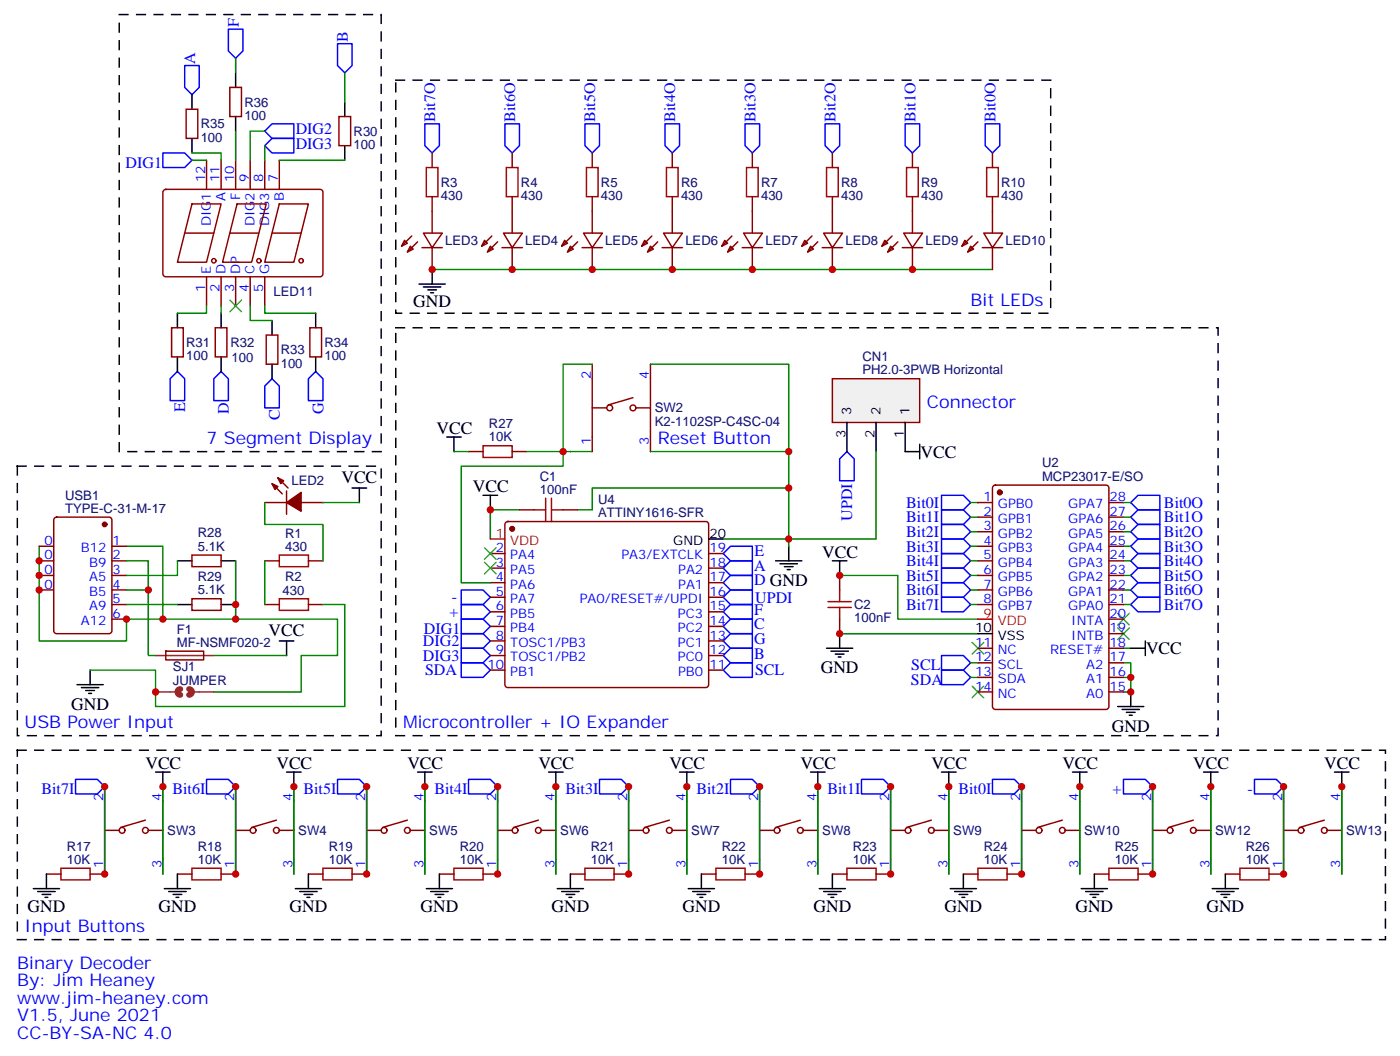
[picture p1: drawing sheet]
<svg xmlns="http://www.w3.org/2000/svg" width="339mm" height="256mm" viewBox="0 0 339 256" stroke-linecap="round" stroke-linejoin="round" font-family="sans-serif">
<path d="M95.9 19.4h158.8v56.4h-158.8zM95.9 79.4h199.3v98.8h-199.3zM4.2 112.9h88.2v65.3h-88.2z" fill="none" stroke="#000" stroke-width=".35" stroke-dasharray="2.1 2.1"/>
<g fill="none" stroke="#000" stroke-width=".35">
<path d="M57.1 17.6v3.6M46.5 22.9v3.6M46.5 33.5v3.5M57.1 28.2v3.5M83.6 24.7v3.5M83.6 35.3v3.5M43 75.8v3.6M53.6 75.8v3.6M65.9 77.6v3.5M76.5 75.8v3.6M101.6 68.8h6.3M102.6 69.5h4.3"/>
<path d="M103.7 70.2h2.1M104.4 70.9h.7M104.7 65.3v3.5M43 86.4v3.6M53.6 86.4v3.6M65.9 88.2v3.5M76.5 86.4v3.6M85.3 118.2h3.6M87.1 118.2v3.5M108.3 105.8h3.5M110 105.8v3.6M117.1 119.9h3.5"/>
<path d="M118.9 119.9v3.6M219.4 109.4h3.5M222.9 107.6v3.5M43 135.8h3.5M53.6 135.8h3.5M171.8 130.5h3.5M188 135.8h6.3M189.1 136.5h4.2M190.1 137.2h2.1M190.8 137.9h.7M191.2 132.3v3.5M201.8 135.8h3.5"/>
<path d="M203.5 135.8v3.5M43 146.4h3.5M53.6 146.4h3.5M200.3 157h6.4M201.4 157.7h4.2M202.5 158.4h2.1M203.2 159.1h.7M203.5 153.5v3.5M237 153.5h3.6M274.1 157h3.5M277.6 155.2v3.6M270.9 171.1h6.3"/>
<path d="M272 171.8h4.2M273 172.5h2.1M273.7 173.2h.7M274.1 167.6v3.5"/>
</g>
<g fill="none" stroke="#008700" stroke-width=".35">
<path d="M83.6 17.6v7.1M50.1 74.1v1.7h-7.1M53.6 74.1v1.7M60.6 74.1v3.5h5.3M64.2 74.1v1.7h12.3M104.7 65.3h135.9M127.7 109.4h15.8M191.2 118.2h-47.7v5.3h-3.5M9.5 132.3v22.9h21.2v-5.3M30.7 132.3h8.8v17.6M125.9 123.5h-7v7M175.3 130.5h15.9v1.8"/>
<path d="M203.5 139.3h14.1v10.6h19.4M235.3 139.3h1.7M235.3 135.8h1.7M235.3 132.3h1.7M235.3 128.8h1.7M235.3 125.2h1.7M235.3 121.7h1.7M272.3 139.3h1.8M272.3 135.8h1.8M272.3 132.3h1.8M203.5 153.5h33.5M235.3 146.4h1.7"/>
<path d="M235.3 142.9h1.7M272.3 157h1.8M272.3 146.4h1.8M272.3 142.9h1.8M235.3 160.5h1.7M235.3 164h1.7M272.3 160.5h1.8v7.1h-1.8M272.3 164h1.8"/>
</g>
<g fill="none" stroke="#00f" stroke-width=".35">
<path d="M44.8 15.9h3.5v5.3l-1.8 1.7-1.7-1.7zM55.4 7.1h3.5v5.2l-1.8 1.8-1.7-1.8zM81.8 10.6h3.5v5.3l-1.7 1.7-1.8-1.7zM39.5 37h5.3l1.7 1.8-1.7 1.8h-5.3zM64.2 35.3l1.7-1.8h5.3v3.5h-5.3zM64.2 31.7l1.7-1.7h5.3v3.5h-5.3zM103 30h3.5v5.3l-1.8 1.7-1.7-1.7zM122.4 30h3.5v5.3l-1.8 1.7-1.7-1.7zM141.8 30h3.5v5.3l-1.8 1.7-1.7-1.7zM161.2 30h3.5v5.3l-1.8 1.7-1.7-1.7zM180.6 30h3.5v5.3l-1.7 1.7-1.8-1.7zM200 30h3.5v5.3l-1.7 1.7-1.8-1.7z"/>
<path d="M219.4 30h3.5v5.3l-1.7 1.7-1.8-1.7zM238.8 30h3.5v5.3l-1.7 1.7-1.8-1.7zM43 90l1.8 1.7v5.3h-3.6v-5.3zM53.6 90l1.8 1.7v5.3h-3.6v-5.3zM64.2 93.5l1.7-1.8 1.8 1.8v5.3h-3.5zM76.5 90l1.8 1.7v5.3h-3.5v-5.3zM205.3 109.4l1.7 1.7v5.3h-3.5v-5.3zM228.2 119.9h5.3l1.8 1.8-1.8 1.8h-5.3zM275.8 119.9h5.3v3.6h-5.3l-1.7-1.8zM175.3 137.6l1.8-1.8h5.3v3.5h-5.3zM175.3 134.1l1.8-1.8h5.3v3.5h-5.3zM228.2 137.6h5.3l1.8 1.7-1.8 1.8h-5.3z"/>
<path d="M228.2 134.1h5.3l1.8 1.7-1.8 1.8h-5.3zM228.2 130.5h5.3l1.8 1.8-1.8 1.8h-5.3zM228.2 127h5.3l1.8 1.8-1.8 1.7h-5.3zM228.2 123.5h5.3l1.8 1.7-1.8 1.8h-5.3zM274.1 125.2l1.7-1.7h5.3v3.5h-5.3zM274.1 132.3l1.7-1.8h5.3v3.6h-5.3zM275.8 127h5.3v3.5h-5.3l-1.7-1.7zM275.8 134.1h5.3v3.5h-5.3l-1.7-1.8zM275.8 137.6h5.3v3.5h-5.3l-1.7-1.8zM111.8 149.9h5.3l1.8 1.8-1.8 1.8h-5.3zM111.8 153.5h5.3l1.8 1.7-1.8 1.8h-5.3zM111.8 157h5.3l1.8 1.8-1.8 1.7h-5.3z"/>
<path d="M111.8 146.4h5.3l1.8 1.8-1.8 1.7h-5.3zM111.8 142.9h5.3l1.8 1.7-1.8 1.8h-5.3zM175.3 148.2l1.8-1.8h5.3v3.5h-5.3zM175.3 155.2l1.8-1.7h5.3v3.5h-5.3zM175.3 151.7l1.8-1.8h5.3v3.6h-5.3zM175.3 141.1l1.8-1.8h5.3v3.6h-5.3zM175.3 144.6l1.8-1.7h5.3v3.5h-5.3zM177.1 157h5.3v3.5h-5.3l-1.8-1.7zM228.2 158.8h5.3l1.8 1.7-1.8 1.8h-5.3zM228.2 144.6h5.3l1.8 1.8-1.8 1.8h-5.3zM228.2 141.1h5.3l1.8 1.8-1.8 1.7h-5.3zM275.8 141.1h5.3v3.5h-5.3l-1.7-1.7z"/>
<path d="M275.8 144.6h5.3v3.6h-5.3l-1.7-1.8zM111.8 160.5h5.3l1.8 1.8-1.8 1.7h-5.3zM175.3 162.3l1.8-1.8h5.3v3.5h-5.3zM228.2 162.3h5.3l1.8 1.7-1.8 1.8h-5.3zM18.3 188.7h5.3l1.8 1.8-1.8 1.8h-5.3zM50.1 188.7h5.3l1.7 1.8-1.7 1.8h-5.3zM81.8 188.7h5.3l1.8 1.8-1.8 1.8h-5.3zM113.6 188.7h5.3l1.7 1.8-1.7 1.8h-5.3zM145.3 188.7h5.3l1.8 1.8-1.8 1.8h-5.3zM177.1 188.7h5.3l1.7 1.8-1.7 1.8h-5.3zM208.8 188.7h5.3l1.8 1.8-1.8 1.8h-5.3zM240.6 188.7h5.3l1.7 1.8-1.7 1.8h-5.3z"/>
<path d="M272.3 188.7h5.3l1.8 1.8-1.8 1.8h-5.3zM304.1 188.7h5.3l1.7 1.8-1.7 1.8h-5.3z"/>
</g>
<g fill="none" stroke="#3c3" stroke-width=".35">
<path d="M55.7 72.7l2.8 2.8M58.5 72.7l-2.8 2.8M117.4 132.6l2.9 2.9M117.4 136.2l2.9 2.8M120.3 132.6l-2.9 2.9M120.3 136.2l-2.9 2.8M235.6 155.6l2.8 2.8M238.4 155.6l-2.8 2.8M270.9 148.5l2.8 2.8M270.9 152l2.8 2.9M273.7 148.5l-2.8 2.8M273.7 152l-2.8 2.9"/>
<path d="M235.6 166.2l2.8 2.8M238.4 166.2l-2.8 2.8"/>
</g>
<g fill="none" stroke="#a10000" stroke-width=".35">
<path d="M103.3 40.6h2.9v7h-2.9zM122.7 40.6h2.9v7h-2.9zM142.1 40.6h2.9v7h-2.9zM161.5 40.6h2.9v7h-2.9zM180.9 40.6h2.9v7h-2.9zM200.3 40.6h2.9v7h-2.9zM219.7 40.6h2.9v7h-2.9zM239.1 40.6h2.9v7h-2.9zM117.1 108h7v2.8h-7zM67.7 134.4h7.1v2.8h-7.1zM129.4 123.5h2.9M132.3 120.7v5.6"/>
<path d="M133.7 123.5h2.8M133.7 120.7v5.6M67.7 145h7.1v2.8h-7.1zM200.7 145.7h5.6M200.7 147.1h5.6M203.5 142.9v2.8M203.5 147.1v2.8M14.8 210.3h7v2.8h-7zM46.5 210.3h7.1v2.8h-7.1zM78.3 210.3h7v2.8h-7zM110 210.3h7.1v2.8h-7.1zM141.8 210.3h7v2.8h-7z"/>
<path d="M173.5 210.3h7.1v2.8h-7.1zM205.3 210.3h7v2.8h-7zM237 210.3h7.1v2.8h-7.1zM268.8 210.3h7v2.8h-7zM300.5 210.3h7.1v2.8h-7.1z"/>
</g>
<g fill="none" stroke="#870000" stroke-width=".35">
<path d="M45.1 26.5h2.8v7h-2.8zM50.1 38.8v7.1M53.6 38.8v7.1M55.7 21.2h2.8v7h-2.8zM57.1 38.8v7.1M60.6 38.8v7.1M64.2 38.8v7.1M67.7 38.8v7.1M82.2 28.2h2.8v7.1h-2.8zM104.7 37v3.6M124.1 37v3.6M143.5 37v3.6"/>
<path d="M162.9 37v3.6M182.4 37v3.6M201.8 37v3.6M221.2 37v3.6M240.6 37v3.6M39.7 46.1l.5-.2h37.4a.71 .71 0 0 1 .7 .7v19.7a.76 .76 0 0 1-.7 .7h-37.4a.76 .76 0 0 1-.7-.7v-19.7zM44.8 56.4h7M46.5 49.4h7.1l-3.5 14.1h-7.1zM55.7 56.4h7.1M57.5 49.4h7l-3.5 14.1h-7.1zM65.9 56.4h7.1M67.7 49.4h7.1l-3.6 14.1h-7z"/>
<path d="M98 58.2l.7 .7-1.4 .7zM99.4 59.6l.8 .7-1.5 .7zM99.8 57.1l-2.5 2.5M101.2 58.6l-2.5 2.4M102.3 60h4.9M102.6 56.4h4.6l-2.5 3.6zM104.7 47.6v8.8M104.7 60v5.3M117.4 58.2l.7 .7-1.4 .7zM118.9 59.6l.7 .7-1.5 .7zM119.2 57.1l-2.5 2.5M120.6 58.6l-2.5 2.4"/>
<path d="M121.7 60h4.9M122 56.4h4.6l-2.5 3.6zM124.1 47.6v8.8M124.1 60v5.3M136.8 58.2l.7 .7-1.4 .7zM138.3 59.6l.7 .7-1.5 .7zM138.6 57.1l-2.5 2.5M140 58.6l-2.5 2.4M141.1 60h4.9M141.4 56.4h4.6l-2.5 3.6zM143.5 47.6v8.8M143.5 60v5.3"/>
<path d="M156.2 58.2l.8 .7-1.5 .7zM157.7 59.6l.7 .7-1.4 .7zM158 57.1l-2.5 2.5M159.4 58.6l-2.4 2.4M160.5 60h4.9M160.8 56.4h4.6l-2.5 3.6zM162.9 47.6v8.8M162.9 60v5.3M175.6 58.2l.8 .7-1.5 .7zM177.1 59.6l.7 .7-1.4 .7zM177.4 57.1l-2.5 2.5M178.8 58.6l-2.4 2.4"/>
<path d="M179.9 60h4.9M180.2 56.4h4.6l-2.4 3.6zM182.4 47.6v8.8M182.4 60v5.3M195.1 58.2l.7 .7-1.5 .7zM196.5 59.6l.7 .7-1.4 .7zM196.8 57.1l-2.5 2.5M198.2 58.6l-2.4 2.4M199.3 60h4.9M199.6 56.4h4.6l-2.4 3.6zM201.8 47.6v8.8M201.8 60v5.3"/>
<path d="M214.5 58.2l.7 .7-1.5 .7zM215.9 59.6l.7 .7-1.4 .7zM216.2 57.1l-2.5 2.5M217.6 58.6l-2.4 2.4M218.7 60h4.9M219 56.4h4.6l-2.4 3.6zM221.2 47.6v8.8M221.2 60v5.3M233.9 58.2l.7 .7-1.4 .7zM235.3 59.6l.7 .7-1.4 .7zM235.6 57.1l-2.4 2.5M237 58.6l-2.4 2.4"/>
<path d="M238.1 60h4.9M238.4 56.4h4.6l-2.4 3.6zM240.6 47.6v8.8M240.6 60v5.3M41.6 79.4h2.8v7h-2.8zM50.1 67v7.1M52.2 79.4h2.8v7h-2.8zM53.6 67v7.1M57.1 67v7.1M60.6 67v7.1M64.2 67v7.1M75.1 79.4h2.8v7h-2.8z"/>
<path d="M64.5 81.1h2.8v7.1h-2.8zM65.9 117.1l2.5 2.5M67.3 115.7l2.5 2.5M69.5 118.9v5.6M113.6 109.4h3.5M124.1 109.4h3.6M240.8 117.7l.5-.2h26.8a.71 .71 0 0 1 .7 .7v52.9a.76 .76 0 0 1-.7 .7h-26.8a.76 .76 0 0 1-.7-.7v-52.9zM9.5 135.8h3.5M9.5 132.3h3.5M9.5 139.3h3.5M13.3 125.4l.4-.2h12.7a.71 .71 0 0 1 .7 .7v26.9a.76 .76 0 0 1-.7 .7h-12.7a.76 .76 0 0 1-.7-.7v-26.9zM27.1 135.8h3.6"/>
<path d="M27.1 132.3h3.6M27.1 139.3h3.6M46.5 134.4h7.1v2.8h-7.1zM64.2 121.7h5.3M64.2 135.8h3.5M73 121.7h5.3M74.8 135.8h3.5M118.9 134.1h3.5M118.9 137.6h3.5M122.6 126.5l.5-.2h48a.71 .71 0 0 1 .7 .7v38.8a.76 .76 0 0 1-.7 .7h-48a.76 .76 0 0 1-.7-.7v-38.8zM125.9 123.5h3.5M136.5 123.5h3.5"/>
<path d="M171.8 134.1h3.5M171.8 137.6h3.5M203.5 139.3v3.6M237 121.7h3.6M237 135.8h3.6M237 125.2h3.6M237 128.8h3.6M237 132.3h3.6M237 139.3h3.6M268.8 121.7h3.5M268.8 135.8h3.5M268.8 125.2h3.5"/>
<path d="M268.8 128.8h3.5M268.8 132.3h3.5M268.8 139.3h3.5M9.5 142.9h3.5M27.1 142.9h3.6M27.1 146.4h3.6M27.1 149.9h3.6M46.5 145h7.1v2.8h-7.1zM64.2 146.4h3.5M74.8 146.4h3.5M118.9 141.1h3.5M118.9 144.6h3.5"/>
<path d="M118.9 148.2h3.5M118.9 151.7h3.5M118.9 155.2h3.5M118.9 158.8h3.5M171.8 141.1h3.5M171.8 144.6h3.5M171.8 148.2h3.5M171.8 151.7h3.5M171.8 155.2h3.5M171.8 158.8h3.5M203.5 149.9v3.6M237 142.9h3.6"/>
<path d="M237 146.4h3.6M237 157h3.6M268.8 142.9h3.5M268.8 146.4h3.5M268.8 157h3.5M268.8 153.5h3.5M268.8 149.9h3.5M118.9 162.3h3.5M171.8 162.3h3.5M237 160.5h3.6M237 164h3.6M237 167.6h3.6"/>
<path d="M268.8 160.5h3.5M268.8 164h3.5M268.8 167.6h3.5M11.3 211.7h3.5M21.8 211.7h3.6M43 211.7h3.5M53.6 211.7h3.5M74.8 211.7h3.5M85.3 211.7h3.6M106.5 211.7h3.5M117.1 211.7h3.5M138.3 211.7h3.5"/>
<path d="M148.8 211.7h3.6M170 211.7h3.5M180.6 211.7h3.5M201.8 211.7h3.5M212.3 211.7h3.6M233.5 211.7h3.5M244.1 211.7h3.5M265.3 211.7h3.5M275.8 211.7h3.6M297 211.7h3.5M307.6 211.7h3.5"/>
<circle cx="51.8" cy="63.1" r=".53"/>
<circle cx="62.8" cy="63.1" r=".53"/>
<circle cx="73" cy="63.1" r=".53"/>
</g>
<g fill="#870000" stroke="#870000" stroke-width=".35">
<path d="M65.9 117.1l1.4 .7-.7 .7z"/>
<path d="M67.3 115.7l1.5 .7-.7 .7z"/>
<path d="M69.5 121.7l3.5-2.5v4.6z"/>
<circle cx="242.3" cy="119.2" r=".53"/>
<circle cx="25.4" cy="127" r=".53"/>
<circle cx="124.1" cy="128.1" r=".53"/>
</g>
<path d="M118.9 130.5h3.5M237 149.9h3.6" fill="none" stroke="#f00" stroke-width=".35"/>
<path d="M201.8 91.7h21.1v10.6h-21.1z" fill="#f0f0f0" stroke="#870000" stroke-width=".35"/>
<g fill="none" stroke="#000" stroke-width=".35">
<path d="M205.3 102.3v7.1M212.3 102.3v7.1M219.4 102.3v7.1M67.7 155.2h3.5M69.5 155.2v3.6M18.7 165.8h6.3M19.7 166.5h4.3M20.8 167.2h2.1M21.5 167.9h.7M21.8 162.3v3.5M37.7 187h3.5M39.5 187v3.5"/>
<path d="M69.5 187h3.5M71.2 187v3.5M101.2 187h3.5M103 187v3.5M133 187h3.5M134.7 187v3.5M164.7 187h3.5M166.5 187v3.5M196.5 187h3.5M198.2 187v3.5M228.2 187h3.5M230 187v3.5"/>
<path d="M260 187h3.5M261.7 187v3.5M291.7 187h3.5M293.5 187v3.5M323.5 187h3.5M325.2 187v3.5M8.1 215.2h6.3M9.1 215.9h4.3M10.2 216.6h2.1M10.9 217.3h.7M11.3 211.7v3.5M39.8 215.2h6.4"/>
<path d="M40.9 215.9h4.2M41.9 216.6h2.2M42.7 217.3h.7M43 211.7v3.5M71.6 215.2h6.3M72.6 215.9h4.3M73.7 216.6h2.1M74.4 217.3h.7M74.8 211.7v3.5M103.3 215.2h6.4M104.4 215.9h4.2M105.4 216.6h2.2"/>
<path d="M106.2 217.3h.7M106.5 211.7v3.5M135.1 215.2h6.3M136.1 215.9h4.3M137.2 216.6h2.1M137.9 217.3h.7M138.3 211.7v3.5M166.8 215.2h6.4M167.9 215.9h4.2M168.9 216.6h2.2M169.7 217.3h.7M170 211.7v3.5"/>
<path d="M198.6 215.2h6.3M199.6 215.9h4.3M200.7 216.6h2.1M201.4 217.3h.7M201.8 211.7v3.5M230.3 215.2h6.4M231.4 215.9h4.2M232.4 216.6h2.2M233.2 217.3h.7M233.5 211.7v3.5M262.1 215.2h6.3M263.1 215.9h4.3"/>
<path d="M264.2 216.6h2.1M264.9 217.3h.7M265.3 211.7v3.5M293.8 215.2h6.4M294.9 215.9h4.2M295.9 216.6h2.2M296.7 217.3h.7M297 211.7v3.5"/>
</g>
<g fill="none" stroke="#870000" stroke-width=".35">
<path d="M143.5 88.2v21.2M143.5 98.8h3.6M153.4 96.3l-6 1.8M154.1 98.8h3.6M157.7 88.2v21.2M40.2 157.7h9.1l.1 2.1h-9.2zM25.4 190.5v21.2M35.2 198.6l-6 1.8M39.5 190.5v21.2M57.1 190.5v21.2M67 198.6l-6 1.8M71.2 190.5v21.2"/>
<path d="M88.9 190.5v21.2M98.7 198.6l-6 1.8M103 190.5v21.2M120.6 190.5v21.2M130.5 198.6l-6 1.8M134.7 190.5v21.2M152.4 190.5v21.2M162.2 198.6l-6 1.8M166.5 190.5v21.2M184.1 190.5v21.2M194 198.6l-6 1.8M198.2 190.5v21.2"/>
<path d="M215.9 190.5v21.2M225.7 198.6l-6 1.8M230 190.5v21.2M247.6 190.5v21.2M257.5 198.6l-6 1.8M261.7 190.5v21.2M279.4 190.5v21.2M289.2 198.6l-6 1.8M293.5 190.5v21.2M311.1 190.5v21.2M321 198.6l-6 1.8M325.2 190.5v21.2"/>
<path d="M25.4 201.1h3.5M35.9 201.1h3.6M57.1 201.1h3.5M67.7 201.1h3.5M88.9 201.1h3.5M99.4 201.1h3.6M120.6 201.1h3.5M131.2 201.1h3.5M152.4 201.1h3.5M162.9 201.1h3.6M184.1 201.1h3.5M194.7 201.1h3.5"/>
<path d="M215.9 201.1h3.5M226.4 201.1h3.6M247.6 201.1h3.5M258.2 201.1h3.5M279.4 201.1h3.5M289.9 201.1h3.6M311.1 201.1h3.5M321.7 201.1h3.5"/>
<circle cx="147.8" cy="98.8" r=".71"/>
<circle cx="153.4" cy="98.8" r=".71"/>
<circle cx="29.6" cy="201.1" r=".71"/>
<circle cx="35.2" cy="201.1" r=".71"/>
<circle cx="61.3" cy="201.1" r=".71"/>
<circle cx="67" cy="201.1" r=".71"/>
<circle cx="93.1" cy="201.1" r=".71"/>
<circle cx="98.7" cy="201.1" r=".71"/>
<circle cx="124.8" cy="201.1" r=".71"/>
<circle cx="130.5" cy="201.1" r=".71"/>
<circle cx="156.6" cy="201.1" r=".71"/>
<circle cx="162.2" cy="201.1" r=".71"/>
<circle cx="188.3" cy="201.1" r=".71"/>
<circle cx="194" cy="201.1" r=".71"/>
<circle cx="220.1" cy="201.1" r=".71"/>
<circle cx="225.7" cy="201.1" r=".71"/>
<circle cx="251.8" cy="201.1" r=".71"/>
<circle cx="257.5" cy="201.1" r=".71"/>
<circle cx="283.6" cy="201.1" r=".71"/>
<circle cx="289.2" cy="201.1" r=".71"/>
<circle cx="315.3" cy="201.1" r=".71"/>
<circle cx="321" cy="201.1" r=".71"/>
</g>
<g fill="none" stroke="#008700" stroke-width=".35">
<path d="M57.1 14.1v3.5M46.5 37h7.1v1.8M46.5 38.8h3.6M57.1 31.7v7.1M64.2 31.7h-3.6v7.1M64.2 35.3v3.5M67.7 38.8h15.9M143.5 88.2h-7v24.7h-24.7v28.2h7.1M157.7 88.2h33.5v21.2M110 109.4h3.6M157.7 109.4h33.5v21.1h21.1v-21.1M30.7 135.8h5.2v23h1.8"/>
<path d="M43 135.8v3.5h-12.3M57.1 135.8v14.1M64.2 121.7v5.3h14.1v8.8M64.2 135.8v10.6M78.3 121.7h8.8M272.3 128.8h1.8M272.3 121.7h1.8M272.3 125.2h1.8M30.7 149.9h51.1v8.9h-8.8v8.8h-21.2M30.7 142.9h5.2M30.7 146.4h12.3M51.8 158.8h17.7"/>
<path d="M78.3 146.4h5.3v24.7h-45.9v-8.8h-15.9M25.4 190.5v21.2M39.5 190.5v21.2M57.1 190.5v21.2M71.2 190.5v21.2M88.9 190.5v21.2M103 190.5v21.2M120.6 190.5v21.2M134.7 190.5v21.2M152.4 190.5v21.2M166.5 190.5v21.2M184.1 190.5v21.2"/>
<path d="M198.2 190.5v21.2M215.9 190.5v21.2M230 190.5v21.2M247.6 190.5v21.2M261.7 190.5v21.2M279.4 190.5v21.2M293.5 190.5v21.2M311.1 190.5v21.2M325.2 190.5v21.2"/>
</g>
<path d="M37.7 158.8h14.1M37.7 167.6h5M46.9 167.6h4.9" fill="none" stroke="#8c2424" stroke-width=".35"/>
<path d="M43.7 166.9a.71 .71 0 0 0-.7 .7 .71 .71 0 0 0 .7 .7M45.8 166.9a.71 .71 0 0 1 .7 .7 .71 .71 0 0 1-.7 .7" fill="none" stroke="#8c2424" stroke-width="1.4"/>
<path d="M28.9 3.5h63.5v105.9h-63.5zM4.2 181.7h331.6v45.8h-331.6z" fill="none" stroke="#000" stroke-width=".35" stroke-dasharray="2.1 2.1"/>
<g fill="#c00">
<circle cx="203.5" cy="139.3" r=".88"/>
<circle cx="203.5" cy="153.5" r=".88"/>
<circle cx="118.9" cy="123.5" r=".88"/>
<circle cx="104.7" cy="65.3" r=".88"/>
<circle cx="124.1" cy="65.3" r=".88"/>
<circle cx="143.5" cy="65.3" r=".88"/>
<circle cx="162.9" cy="65.3" r=".88"/>
<circle cx="182.4" cy="65.3" r=".88"/>
<circle cx="201.8" cy="65.3" r=".88"/>
<circle cx="221.2" cy="65.3" r=".88"/>
<circle cx="274.1" cy="167.6" r=".88"/>
<circle cx="274.1" cy="164" r=".88"/>
<circle cx="9.5" cy="139.3" r=".88"/>
<circle cx="9.5" cy="135.8" r=".88"/>
<circle cx="191.2" cy="130.5" r=".88"/>
<circle cx="191.2" cy="118.2" r=".88"/>
<circle cx="136.5" cy="109.4" r=".88"/>
<circle cx="191.2" cy="109.4" r=".88"/>
<circle cx="30.7" cy="149.9" r=".88"/>
<circle cx="9.5" cy="142.9" r=".88"/>
<circle cx="39.5" cy="149.9" r=".88"/>
<circle cx="57.1" cy="149.9" r=".88"/>
<circle cx="57.1" cy="146.4" r=".88"/>
<circle cx="35.9" cy="142.9" r=".88"/>
<circle cx="37.7" cy="167.6" r=".88"/>
<circle cx="25.4" cy="211.7" r=".88"/>
<circle cx="25.4" cy="190.5" r=".88"/>
<circle cx="57.1" cy="190.5" r=".88"/>
<circle cx="57.1" cy="211.7" r=".88"/>
<circle cx="88.9" cy="190.5" r=".88"/>
<circle cx="88.9" cy="211.7" r=".88"/>
<circle cx="120.6" cy="190.5" r=".88"/>
<circle cx="120.6" cy="211.7" r=".88"/>
<circle cx="152.4" cy="190.5" r=".88"/>
<circle cx="152.4" cy="211.7" r=".88"/>
<circle cx="184.1" cy="190.5" r=".88"/>
<circle cx="184.1" cy="211.7" r=".88"/>
<circle cx="215.9" cy="190.5" r=".88"/>
<circle cx="215.9" cy="211.7" r=".88"/>
<circle cx="279.4" cy="190.5" r=".88"/>
<circle cx="279.4" cy="211.7" r=".88"/>
<circle cx="247.6" cy="190.5" r=".88"/>
<circle cx="247.6" cy="211.7" r=".88"/>
<circle cx="311.1" cy="190.5" r=".88"/>
<circle cx="311.1" cy="211.7" r=".88"/>
<circle cx="39.5" cy="190.5" r=".88"/>
<circle cx="71.2" cy="190.5" r=".88"/>
<circle cx="103" cy="190.5" r=".88"/>
<circle cx="134.7" cy="190.5" r=".88"/>
<circle cx="166.5" cy="190.5" r=".88"/>
<circle cx="198.2" cy="190.5" r=".88"/>
<circle cx="230" cy="190.5" r=".88"/>
<circle cx="261.7" cy="190.5" r=".88"/>
<circle cx="293.5" cy="190.5" r=".88"/>
<circle cx="325.2" cy="190.5" r=".88"/>
</g>
<g font-size="4.2">
<text x="100.2" y="74.4">GND</text>
<text x="105.8" y="105.1">VCC</text>
<text x="223.1" y="110.8">VCC</text>
<text x="82.7" y="117.1">VCC</text>
<text x="114.6" y="119.2">VCC</text>
<text x="199.3" y="135.1">VCC</text>
<text x="65.1" y="154.1">VCC</text>
<text x="277.8" y="158.4">VCC</text>
<text x="198.9" y="163.1">GND</text>
<text x="17.3" y="171.9">GND</text>
<text x="269.5" y="177.2">GND</text>
<text x="35.2" y="186.3">VCC</text>
<text x="67" y="186.3">VCC</text>
<text x="98.7" y="186.3">VCC</text>
<text x="130.5" y="186.3">VCC</text>
<text x="162.2" y="186.3">VCC</text>
<text x="194" y="186.3">VCC</text>
<text x="225.7" y="186.3">VCC</text>
<text x="257.5" y="186.3">VCC</text>
<text x="289.2" y="186.3">VCC</text>
<text x="321" y="186.3">VCC</text>
<text x="6.7" y="220.8">GND</text>
<text x="38.4" y="220.8">GND</text>
<text x="70.2" y="220.8">GND</text>
<text x="101.9" y="220.8">GND</text>
<text x="133.7" y="220.8">GND</text>
<text x="165.4" y="220.8">GND</text>
<text x="197.2" y="220.8">GND</text>
<text x="228.9" y="220.8">GND</text>
<text x="260.7" y="220.8">GND</text>
<text x="292.4" y="220.8">GND</text>
</g>
<g font-size="4.2" fill="#00f">
<text x="235.3" y="74.1">Bit LEDs</text>
<text x="224.7" y="98.8">Connector</text>
<text x="50.1" y="107.6">7 Segment Display</text>
<text x="159.4" y="107.6">Reset Button</text>
<text x="6" y="176.4">USB Power Input</text>
<text x="97.7" y="176.4">Microcontroller + IO Expander</text>
<text x="6" y="225.8">Input Buttons</text>
<text x="4.2" y="234.6">Binary Decoder</text>
<text x="4.2" y="238.8">By: Jim Heaney</text>
<text x="4.2" y="243.1">www.jim-heaney.com</text>
<text x="4.2" y="247.3">V1.5, June 2021</text>
<text x="4.2" y="251.5">CC-BY-SA-NC 4.0</text>
</g>
<g font-size="3.9" fill="#00f">
<text x="57.9" y="6.6" transform="rotate(-90 57.9 6.6)">F</text>
<text x="84.3" y="10.1" transform="rotate(-90 84.3 10.1)">B</text>
<text x="47.3" y="15.4" transform="rotate(-90 47.3 15.4)">A</text>
<text x="105.5" y="29.5" transform="rotate(-90 105.5 29.5)">Bit7O</text>
<text x="124.9" y="29.5" transform="rotate(-90 124.9 29.5)">Bit6O</text>
<text x="144.3" y="29.5" transform="rotate(-90 144.3 29.5)">Bit5O</text>
<text x="163.7" y="29.5" transform="rotate(-90 163.7 29.5)">Bit4O</text>
<text x="183.1" y="29.5" transform="rotate(-90 183.1 29.5)">Bit3O</text>
<text x="202.5" y="29.5" transform="rotate(-90 202.5 29.5)">Bit2O</text>
<text x="221.9" y="29.5" transform="rotate(-90 221.9 29.5)">Bit1O</text>
<text x="241.3" y="29.5" transform="rotate(-90 241.3 29.5)">Bit0O</text>
<text x="71.7" y="32.5">DIG2</text>
<text x="30.5" y="40.6">DIG1</text>
<text x="71.7" y="36">DIG3</text>
<text x="44.9" y="99.8" transform="rotate(-90 44.9 99.8)">E</text>
<text x="55.5" y="100.2" transform="rotate(-90 55.5 100.2)">D</text>
<text x="67.8" y="101.7" transform="rotate(-90 67.8 101.7)">C</text>
<text x="78.4" y="100.2" transform="rotate(-90 78.4 100.2)">G</text>
<text x="219.7" y="123">Bit0I</text>
<text x="282.1" y="123">Bit0O</text>
<text x="206.6" y="126.1" transform="rotate(-90 206.6 126.1)">UPDI</text>
<text x="219.7" y="130">Bit2I</text>
<text x="219.7" y="126.5">Bit1I</text>
<text x="282.1" y="126.5">Bit1O</text>
<text x="282.1" y="130">Bit2O</text>
<text x="182.9" y="134.7">E</text>
<text x="219.7" y="137.1">Bit4I</text>
<text x="219.7" y="133.6">Bit3I</text>
<text x="282.1" y="133.6">Bit3O</text>
<text x="282.1" y="137.1">Bit4O</text>
<text x="182.8" y="138.3">A</text>
<text x="182.8" y="141.8">D GND</text>
<text x="219.7" y="140.6">Bit5I</text>
<text x="282.1" y="140.6">Bit5O</text>
<text x="109" y="149.4">+</text>
<text x="109.5" y="145.8">-</text>
<text x="182.8" y="148.9">F</text>
<text x="183.1" y="145.9">UPDI</text>
<text x="219.7" y="147.7">Bit7I</text>
<text x="219.7" y="144.1">Bit6I</text>
<text x="282.1" y="144.1">Bit6O</text>
<text x="282.1" y="147.7">Bit7O</text>
<text x="102.8" y="153.5">DIG1</text>
<text x="182.8" y="152.3">C</text>
<text x="182.8" y="156">G</text>
<text x="102.5" y="156.5">DIG2</text>
<text x="102.5" y="160">DIG3</text>
<text x="182.8" y="159.5">B</text>
<text x="103" y="163.6">SDA</text>
<text x="183" y="163.6">SCL</text>
<text x="220.8" y="165.9">SDA</text>
<text x="220.9" y="162.3">SCL</text>
<text x="10.1" y="192.4">Bit7I</text>
<text x="41.8" y="192.4">Bit6I</text>
<text x="73.6" y="192.4">Bit5I</text>
<text x="105.3" y="192.4">Bit4I</text>
<text x="137.1" y="192.4">Bit3I</text>
<text x="168.8" y="192.4">Bit2I</text>
<text x="200.6" y="192.4">Bit1I</text>
<text x="232.3" y="192.4">Bit0I</text>
<text x="269.6" y="192.4">+</text>
<text x="302.4" y="192.4">-</text>
</g>
<g font-size="3.2" fill="#000080">
<text x="59.2" y="29">100</text>
<text x="59.2" y="25.8">R36</text>
<text x="48.6" y="34.3">100</text>
<text x="48.7" y="31.1">R35</text>
<text x="85.7" y="32.9">R30</text>
<text x="85.7" y="36.1">100</text>
<text x="106.9" y="45.2">R3</text>
<text x="126.3" y="45.2">R4</text>
<text x="145.7" y="45.2">R5</text>
<text x="165.1" y="45.2">R6</text>
<text x="184.5" y="45.2">R7</text>
<text x="203.9" y="45.2">R8</text>
<text x="223.3" y="45.2">R9</text>
<text x="242.7" y="45.2">R10</text>
<text x="106.9" y="48.4">430</text>
<text x="126.3" y="48.4">430</text>
<text x="145.7" y="48.4">430</text>
<text x="165.1" y="48.4">430</text>
<text x="184.5" y="48.4">430</text>
<text x="203.9" y="48.4">430</text>
<text x="223.3" y="48.4">430</text>
<text x="242.7" y="48.4">430</text>
<text x="107.9" y="59.3">LED3</text>
<text x="127.3" y="59.3">LED4</text>
<text x="146.7" y="59.3">LED5</text>
<text x="166.1" y="59.3">LED6</text>
<text x="185.5" y="59.3">LED7</text>
<text x="204.9" y="59.3">LED8</text>
<text x="224.3" y="59.3">LED9</text>
<text x="243.7" y="59.3">LED10</text>
<text x="66.3" y="71.7">LED11</text>
<text x="45.1" y="87.2">100</text>
<text x="45.1" y="84">R31</text>
<text x="55.9" y="84">R32</text>
<text x="56.1" y="87.6">100</text>
<text x="68.1" y="89">100</text>
<text x="68.1" y="85.8">R33</text>
<text x="78.6" y="87.2">100</text>
<text x="78.6" y="84">R34</text>
<text x="209" y="87.5">CN1</text>
<text x="209" y="90.7">PH2.0-3PWB Horizontal</text>
<text x="158.7" y="99.9">SW2</text>
<text x="118.5" y="106.9">10K</text>
<text x="118.5" y="103.7">R27</text>
<text x="158.7" y="103.1">K2-1102SP-C4SC-04</text>
<text x="252.6" y="113.2">U2</text>
<text x="70.6" y="117.5">LED2</text>
<text x="130.9" y="119.6">100nF</text>
<text x="130.9" y="116.4">C1</text>
<text x="252.6" y="116.4">MCP23017-E/SO</text>
<text x="15.8" y="124.2">TYPE-C-31-M-17</text>
<text x="15.8" y="121">USB1</text>
<text x="145" y="125.2">ATTINY1616-SFR</text>
<text x="145" y="122.1">U4</text>
<text x="48" y="130.2">R28</text>
<text x="69.1" y="130.2">R1</text>
<text x="48" y="133.4">5.1K</text>
<text x="69.1" y="133.4">430</text>
<text x="48" y="143.9">5.1K</text>
<text x="48" y="140.7">R29</text>
<text x="69.1" y="140.7">R2</text>
<text x="68.5" y="144">430</text>
<text x="207" y="147.5">C2</text>
<text x="42.8" y="153.4">F1</text>
<text x="207" y="150.7">100nF</text>
<text x="42.8" y="156.6">MF-NSMF020-2</text>
<text x="41.9" y="165.8">JUMPER</text>
<text x="41.9" y="162.6">SJ1</text>
<text x="40.6" y="202.2">SW3</text>
<text x="72.3" y="202.2">SW4</text>
<text x="104.1" y="202.2">SW5</text>
<text x="135.8" y="202.2">SW6</text>
<text x="167.6" y="202.2">SW7</text>
<text x="199.3" y="202.2">SW8</text>
<text x="231.1" y="202.2">SW9</text>
<text x="262.8" y="202.2">SW10</text>
<text x="294.6" y="202.2">SW12</text>
<text x="326.3" y="202.2">SW13</text>
<text x="16.2" y="209.2">10K</text>
<text x="16.2" y="206">R17</text>
<text x="48" y="209.2">10K</text>
<text x="48" y="206">R18</text>
<text x="79.7" y="209.2">10K</text>
<text x="79.7" y="206">R19</text>
<text x="111.5" y="209.2">10K</text>
<text x="111.5" y="206">R20</text>
<text x="143.2" y="209.2">10K</text>
<text x="143.2" y="206">R21</text>
<text x="175" y="209.2">10K</text>
<text x="175" y="206">R22</text>
<text x="206.7" y="209.2">10K</text>
<text x="206.7" y="206">R23</text>
<text x="238.5" y="209.2">10K</text>
<text x="238.5" y="206">R24</text>
<text x="270.2" y="209.2">10K</text>
<text x="270.2" y="206">R25</text>
<text x="302" y="209.2">10K</text>
<text x="302" y="206">R26</text>
</g>
<g font-size="3.2" fill="#00f">
<text x="49.7" y="44.1" transform="rotate(-90 49.7 44.1)">12</text>
<text x="53.2" y="44.1" transform="rotate(-90 53.2 44.1)">11</text>
<text x="56.8" y="44.1" transform="rotate(-90 56.8 44.1)">10</text>
<text x="60.3" y="44.1" transform="rotate(-90 60.3 44.1)">9</text>
<text x="63.8" y="44.1" transform="rotate(-90 63.8 44.1)">8</text>
<text x="67.3" y="44.1" transform="rotate(-90 67.3 44.1)">7</text>
<text x="54.6" y="48.7" transform="rotate(-90 54.6 48.7)">A</text>
<text x="58.2" y="48.4" transform="rotate(-90 58.2 48.4)">F</text>
<text x="68.8" y="48.7" transform="rotate(-90 68.8 48.7)">B</text>
<text x="51.1" y="54.8" transform="rotate(-90 51.1 54.8)">DIG1</text>
<text x="61.7" y="54.8" transform="rotate(-90 61.7 54.8)">DIG2</text>
<text x="65.2" y="54.8" transform="rotate(-90 65.2 54.8)">DIG3</text>
<text x="49.7" y="70.8" transform="rotate(-90 49.7 70.8)">1</text>
<text x="51.1" y="66.3" transform="rotate(-90 51.1 66.3)">E</text>
<text x="53.2" y="70.8" transform="rotate(-90 53.2 70.8)">2</text>
<text x="54.6" y="66.3" transform="rotate(-90 54.6 66.3)">D</text>
<text x="56.8" y="70.8" transform="rotate(-90 56.8 70.8)">3</text>
<text x="58.2" y="66.3" transform="rotate(-90 58.2 66.3)">DP</text>
<text x="60.3" y="70.8" transform="rotate(-90 60.3 70.8)">4</text>
<text x="61.7" y="66.3" transform="rotate(-90 61.7 66.3)">C</text>
<text x="63.8" y="70.8" transform="rotate(-90 63.8 70.8)">5</text>
<text x="65.2" y="66.3" transform="rotate(-90 65.2 66.3)">G</text>
<text x="143.2" y="91.7" transform="rotate(-90 143.2 91.7)">2</text>
<text x="157.3" y="91.7" transform="rotate(-90 157.3 91.7)">4</text>
<text x="143.2" y="107.8" transform="rotate(-90 143.2 107.8)">1</text>
<text x="157.3" y="107.8" transform="rotate(-90 157.3 107.8)">3</text>
<text x="238.4" y="121.4">1</text>
<text x="238.4" y="124.9">2</text>
<text x="241.9" y="123.1">GPB0</text>
<text x="258.9" y="123.1">GPA7</text>
<text x="269" y="124.9">27</text>
<text x="269" y="121.4">28</text>
<text x="10.8" y="131.9">0</text>
<text x="27.3" y="131.9">1</text>
<text x="238.4" y="128.4">3</text>
<text x="238.4" y="131.9">4</text>
<text x="241.9" y="126.6">GPB1</text>
<text x="241.9" y="130.2">GPB2</text>
<text x="258.9" y="130.2">GPA5</text>
<text x="258.9" y="126.6">GPA6</text>
<text x="269" y="131.9">25</text>
<text x="269" y="128.4">26</text>
<text x="10.8" y="135.5">0</text>
<text x="19.6" y="133.7">B12</text>
<text x="21.6" y="137.2">B9</text>
<text x="27.3" y="135.5">2</text>
<text x="120.2" y="133.7">2</text>
<text x="120.2" y="137.2">3</text>
<text x="123.7" y="135.5">PA4</text>
<text x="150.6" y="135.5">PA3/EXTCLK</text>
<text x="171.9" y="137.2">18</text>
<text x="171.9" y="133.7">19</text>
<text x="238.4" y="135.5">5</text>
<text x="241.9" y="133.7">GPB3</text>
<text x="241.9" y="137.2">GPB4</text>
<text x="258.9" y="137.2">GPA3</text>
<text x="258.9" y="133.7">GPA4</text>
<text x="269" y="135.5">24</text>
<text x="10.8" y="139">0</text>
<text x="10.8" y="142.5">0</text>
<text x="21.6" y="140.8">A5</text>
<text x="27.3" y="139">3</text>
<text x="27.3" y="142.5">4</text>
<text x="120.2" y="140.8">4</text>
<text x="123.7" y="139">PA5</text>
<text x="123.7" y="142.5">PA6</text>
<text x="164.4" y="142.5">PA1</text>
<text x="164.4" y="139">PA2</text>
<text x="171.9" y="140.8">17</text>
<text x="238.4" y="139">6</text>
<text x="238.4" y="142.5">7</text>
<text x="241.9" y="140.8">GPB5</text>
<text x="258.9" y="140.8">GPA2</text>
<text x="269" y="142.5">22</text>
<text x="269" y="139">23</text>
<text x="21.6" y="144.3">B5</text>
<text x="21.6" y="147.8">A9</text>
<text x="27.3" y="146.1">5</text>
<text x="27.3" y="149.6">6</text>
<text x="120.2" y="144.3">5</text>
<text x="120.2" y="147.8">6</text>
<text x="123.7" y="146.1">PA7</text>
<text x="123.7" y="149.6">PB5</text>
<text x="140.5" y="146.1">PA0/RESET#/UPDI</text>
<text x="164.3" y="149.6">PC3</text>
<text x="171.9" y="147.8">15</text>
<text x="171.9" y="144.3">16</text>
<text x="238.4" y="146.1">8</text>
<text x="241.9" y="144.3">GPB6</text>
<text x="241.9" y="147.8">GPB7</text>
<text x="258.9" y="147.8">GPA0</text>
<text x="258.9" y="144.3">GPA1</text>
<text x="269" y="149.6">20</text>
<text x="269" y="146.1">21</text>
<text x="19.6" y="151.3">A12</text>
<text x="120.2" y="151.3">7</text>
<text x="120.2" y="154.9">8</text>
<text x="123.7" y="153.1">PB4</text>
<text x="164.3" y="153.1">PC2</text>
<text x="171.9" y="154.9">13</text>
<text x="171.9" y="151.3">14</text>
<text x="259.6" y="154.9">INTB</text>
<text x="259.6" y="151.3">INTA</text>
<text x="269" y="153.1">19</text>
<text x="118.2" y="161.9">10</text>
<text x="120.2" y="158.4">9</text>
<text x="123.7" y="156.6">TOSC1/PB3</text>
<text x="123.7" y="160.2">TOSC1/PB2</text>
<text x="164.3" y="160.2">PC0</text>
<text x="164.3" y="156.6">PC1</text>
<text x="171.9" y="161.9">11</text>
<text x="171.9" y="158.4">12</text>
<text x="236.4" y="156.6">11</text>
<text x="236.4" y="160.2">12</text>
<text x="241.9" y="158.4">NC</text>
<text x="241.9" y="161.9">SCL</text>
<text x="254.5" y="158.4">RESET#</text>
<text x="263.3" y="161.9">A2</text>
<text x="269" y="160.2">17</text>
<text x="269" y="156.6">18</text>
<text x="123.7" y="163.7">PB1</text>
<text x="164.4" y="163.7">PB0</text>
<text x="236.4" y="163.7">13</text>
<text x="236.4" y="167.2">14</text>
<text x="241.9" y="165.5">SDA</text>
<text x="263.3" y="165.5">A1</text>
<text x="269" y="167.2">15</text>
<text x="269" y="163.7">16</text>
<text x="241.9" y="169">NC</text>
<text x="263.3" y="169">A0</text>
<text x="25" y="194" transform="rotate(-90 25 194)">2</text>
<text x="39.1" y="194" transform="rotate(-90 39.1 194)">4</text>
<text x="56.8" y="194" transform="rotate(-90 56.8 194)">2</text>
<text x="70.9" y="194" transform="rotate(-90 70.9 194)">4</text>
<text x="88.5" y="194" transform="rotate(-90 88.5 194)">2</text>
<text x="102.6" y="194" transform="rotate(-90 102.6 194)">4</text>
<text x="120.3" y="194" transform="rotate(-90 120.3 194)">2</text>
<text x="134.4" y="194" transform="rotate(-90 134.4 194)">4</text>
<text x="152" y="194" transform="rotate(-90 152 194)">2</text>
<text x="166.1" y="194" transform="rotate(-90 166.1 194)">4</text>
<text x="183.8" y="194" transform="rotate(-90 183.8 194)">2</text>
<text x="197.9" y="194" transform="rotate(-90 197.9 194)">4</text>
<text x="215.5" y="194" transform="rotate(-90 215.5 194)">2</text>
<text x="229.6" y="194" transform="rotate(-90 229.6 194)">4</text>
<text x="247.3" y="194" transform="rotate(-90 247.3 194)">2</text>
<text x="261.4" y="194" transform="rotate(-90 261.4 194)">4</text>
<text x="279" y="194" transform="rotate(-90 279 194)">2</text>
<text x="293.1" y="194" transform="rotate(-90 293.1 194)">4</text>
<text x="310.8" y="194" transform="rotate(-90 310.8 194)">2</text>
<text x="324.9" y="194" transform="rotate(-90 324.9 194)">4</text>
<text x="25" y="210.2" transform="rotate(-90 25 210.2)">1</text>
<text x="39.1" y="210.2" transform="rotate(-90 39.1 210.2)">3</text>
<text x="56.8" y="210.2" transform="rotate(-90 56.8 210.2)">1</text>
<text x="70.9" y="210.2" transform="rotate(-90 70.9 210.2)">3</text>
<text x="88.5" y="210.2" transform="rotate(-90 88.5 210.2)">1</text>
<text x="102.6" y="210.2" transform="rotate(-90 102.6 210.2)">3</text>
<text x="120.3" y="210.2" transform="rotate(-90 120.3 210.2)">1</text>
<text x="134.4" y="210.2" transform="rotate(-90 134.4 210.2)">3</text>
<text x="152" y="210.2" transform="rotate(-90 152 210.2)">1</text>
<text x="166.1" y="210.2" transform="rotate(-90 166.1 210.2)">3</text>
<text x="183.8" y="210.2" transform="rotate(-90 183.8 210.2)">1</text>
<text x="197.9" y="210.2" transform="rotate(-90 197.9 210.2)">3</text>
<text x="215.5" y="210.2" transform="rotate(-90 215.5 210.2)">1</text>
<text x="229.6" y="210.2" transform="rotate(-90 229.6 210.2)">3</text>
<text x="247.3" y="210.2" transform="rotate(-90 247.3 210.2)">1</text>
<text x="261.4" y="210.2" transform="rotate(-90 261.4 210.2)">3</text>
<text x="279" y="210.2" transform="rotate(-90 279 210.2)">1</text>
<text x="293.1" y="210.2" transform="rotate(-90 293.1 210.2)">3</text>
<text x="310.8" y="210.2" transform="rotate(-90 310.8 210.2)">1</text>
<text x="324.9" y="210.2" transform="rotate(-90 324.9 210.2)">3</text>
</g>
<g font-size="3.2">
<text x="206.3" y="100.5" transform="rotate(-90 206.3 100.5)">3</text>
<text x="213.4" y="100.5" transform="rotate(-90 213.4 100.5)">2</text>
<text x="220.5" y="100.5" transform="rotate(-90 220.5 100.5)">1</text>
<text x="204.9" y="106.1" transform="rotate(-90 204.9 106.1)">3</text>
<text x="212" y="106.1" transform="rotate(-90 212 106.1)">2</text>
<text x="219" y="106.1" transform="rotate(-90 219 106.1)">1</text>
<text x="163.2" y="131.9">GND</text>
<text x="171.9" y="130.2">20</text>
<text x="236.4" y="153.1">10</text>
<text x="241.9" y="154.9">VSS</text>
</g>
<g font-size="3.2" fill="#f00">
<text x="120.2" y="130.2">1</text>
<text x="123.7" y="131.9">VDD</text>
<text x="238.4" y="149.6">9</text>
<text x="241.9" y="151.3">VDD</text>
</g>
</svg>
